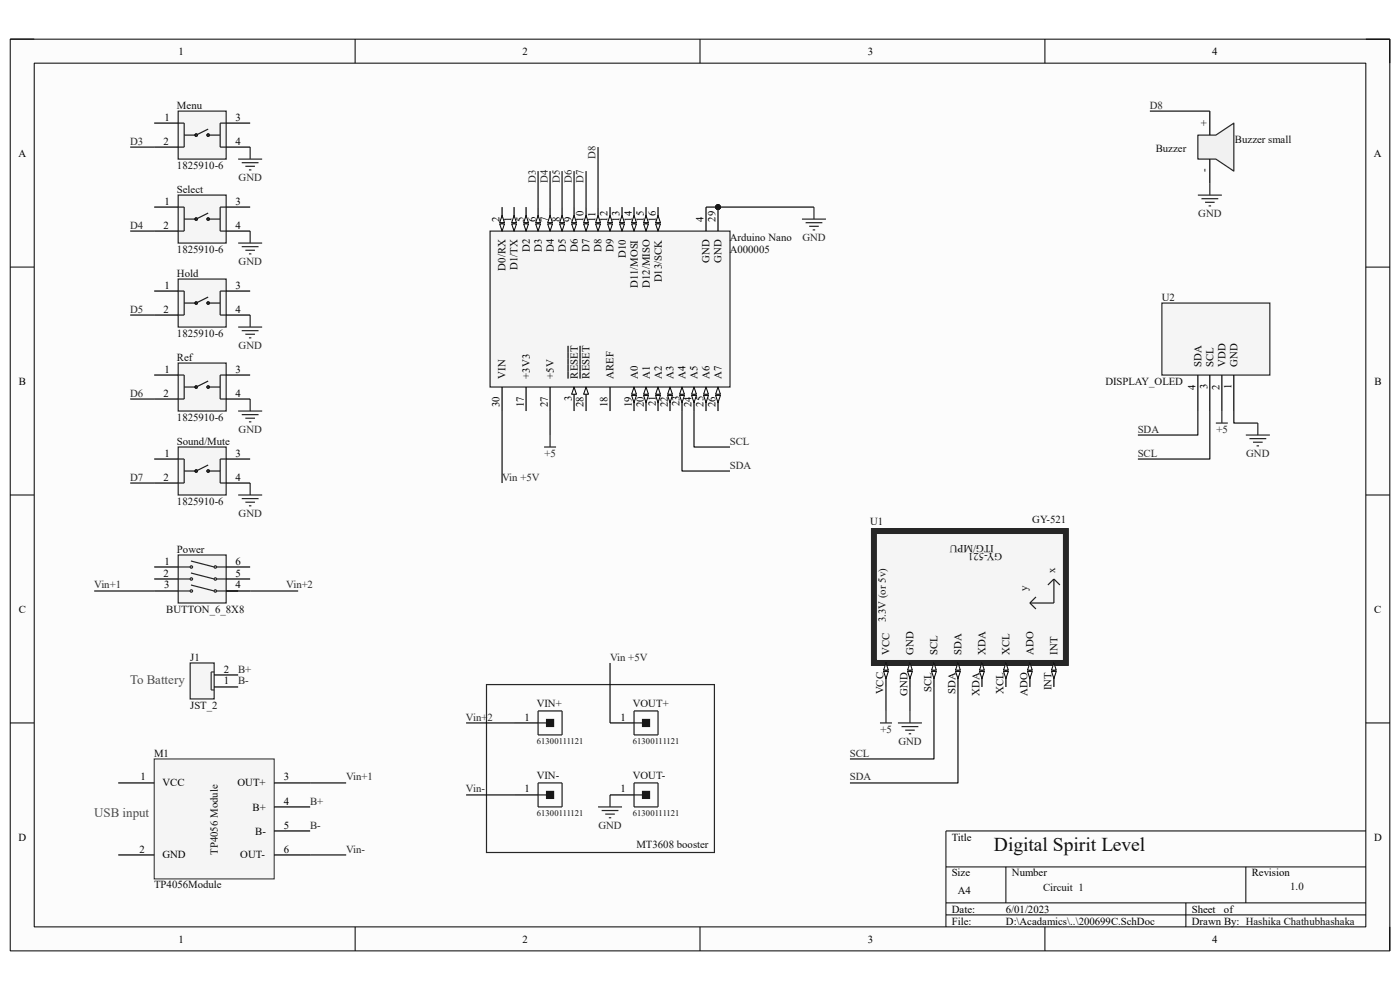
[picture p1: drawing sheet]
<svg xmlns="http://www.w3.org/2000/svg" width="297mm" height="210mm" viewBox="0 0 297 210" stroke-linecap="round" stroke-linejoin="round" font-family="sans-serif">
<path d="M2.2 8.3h292.7v193.4h-292.7z" fill-rule="evenodd" fill="#fcfcfc"/>
<path d="M2.2 8.3h292.7v193.4h-292.7z" fill="none" stroke="#000" stroke-width=".21"/>
<path d="M7.3 13.4h282.5v183.2h-282.5z" fill-rule="evenodd" fill="#fcfcfc"/>
<g fill="none" stroke="#000" stroke-width=".21">
<path d="M2.2 8.3h5.1M7.3 13.4h282.5v183.2h-282.5zM75.3 8.3v5.1M148.5 8.3v5.1M221.7 8.3v5.1M289.8 8.3h5.1v5.1M2.2 56.7h5.1M289.8 56.7h5.1M2.2 105h5.1M289.8 105h5.1M2.2 153.4h5.1M289.8 153.4h5.1"/>
<path d="M289.8 176.3h-89.1v20.3M75.3 196.6v5.1M148.5 196.6v5.1M200.7 183.9h89.1M200.7 191.5h89.1M200.7 194.1h89.1M213.4 183.9v7.6M221.7 196.6v5.1M251.6 191.5v5.1M264.3 183.9v7.6M294.9 196.6v5.1"/>
</g>
<circle cx="152.3" cy="43.9" r=".51" fill="#0e0e0e"/>
<circle cx="152.3" cy="43.9" r=".51" fill="none" stroke="#0e0e0e" stroke-width=".21"/>
<path d="M104 49h50.9v33.1h-50.9z" fill-rule="evenodd" fill="#f5f5f5"/>
<path d="M104 49h50.9v33.1h-50.9z" fill="none" stroke="#262626" stroke-width=".25"/>
<path d="M106.5 43.9v5.1M106.5 82.1v5.1M111.6 82.1v5.1" fill="none" stroke="#000" stroke-width=".25"/>
<path d="M106 47.5h1l-.5 1.5z" fill="#fbfbfb"/>
<path d="M106 47.5h1l-.5 1.5z" fill="none" stroke="#000" stroke-width=".21"/>
<path d="M106.5 45.7l.5 1.5h-1z" fill="#fbfbfb"/>
<path d="M106.5 45.7l.5 1.5h-1z" fill="none" stroke="#000" stroke-width=".21"/>
<path d="M109.1 43.9v5.1" fill="none" stroke="#000" stroke-width=".25"/>
<path d="M108.6 47.5h1l-.5 1.5z" fill="#fbfbfb"/>
<path d="M108.6 47.5h1l-.5 1.5z" fill="none" stroke="#000" stroke-width=".21"/>
<path d="M109.1 45.7l.5 1.5h-1z" fill="#fbfbfb"/>
<path d="M109.1 45.7l.5 1.5h-1z" fill="none" stroke="#000" stroke-width=".21"/>
<path d="M111.6 43.9v5.1" fill="none" stroke="#000" stroke-width=".25"/>
<path d="M111.1 47.5h1l-.5 1.5z" fill="#fbfbfb"/>
<path d="M111.1 47.5h1l-.5 1.5z" fill="none" stroke="#000" stroke-width=".21"/>
<path d="M111.6 45.7l.5 1.5h-1z" fill="#fbfbfb"/>
<path d="M111.6 45.7l.5 1.5h-1z" fill="none" stroke="#000" stroke-width=".21"/>
<path d="M114.2 43.9v5.1" fill="none" stroke="#000" stroke-width=".25"/>
<path d="M113.6 47.5h1.1l-.5 1.5z" fill="#fbfbfb"/>
<path d="M113.6 47.5h1.1l-.5 1.5z" fill="none" stroke="#000" stroke-width=".21"/>
<path d="M114.2 45.7l.5 1.5h-1.1z" fill="#fbfbfb"/>
<path d="M114.2 45.7l.5 1.5h-1.1z" fill="none" stroke="#000" stroke-width=".21"/>
<path d="M116.7 43.9v5.1" fill="none" stroke="#000" stroke-width=".25"/>
<path d="M116.2 47.5h1l-.5 1.5z" fill="#fbfbfb"/>
<path d="M116.2 47.5h1l-.5 1.5z" fill="none" stroke="#000" stroke-width=".21"/>
<path d="M116.7 45.7l.5 1.5h-1z" fill="#fbfbfb"/>
<path d="M116.7 45.7l.5 1.5h-1z" fill="none" stroke="#000" stroke-width=".21"/>
<path d="M119.2 43.9v5.1" fill="none" stroke="#000" stroke-width=".25"/>
<path d="M118.7 47.5h1.1l-.6 1.5z" fill="#fbfbfb"/>
<path d="M118.7 47.5h1.1l-.6 1.5z" fill="none" stroke="#000" stroke-width=".21"/>
<path d="M119.2 45.7l.6 1.5h-1.1z" fill="#fbfbfb"/>
<path d="M119.2 45.7l.6 1.5h-1.1z" fill="none" stroke="#000" stroke-width=".21"/>
<path d="M121.8 43.9v5.1" fill="none" stroke="#000" stroke-width=".25"/>
<path d="M121.3 47.5h1l-.5 1.5z" fill="#fbfbfb"/>
<path d="M121.3 47.5h1l-.5 1.5z" fill="none" stroke="#000" stroke-width=".21"/>
<path d="M121.8 45.7l.5 1.5h-1z" fill="#fbfbfb"/>
<path d="M121.8 45.7l.5 1.5h-1z" fill="none" stroke="#000" stroke-width=".21"/>
<path d="M124.3 43.9v5.1" fill="none" stroke="#000" stroke-width=".25"/>
<path d="M123.8 47.5h1l-.5 1.5z" fill="#fbfbfb"/>
<path d="M123.8 47.5h1l-.5 1.5z" fill="none" stroke="#000" stroke-width=".21"/>
<path d="M124.3 45.7l.5 1.5h-1z" fill="#fbfbfb"/>
<path d="M124.3 45.7l.5 1.5h-1z" fill="none" stroke="#000" stroke-width=".21"/>
<path d="M126.9 43.9v5.1" fill="none" stroke="#000" stroke-width=".25"/>
<path d="M126.4 47.5h1l-.5 1.5z" fill="#fbfbfb"/>
<path d="M126.4 47.5h1l-.5 1.5z" fill="none" stroke="#000" stroke-width=".21"/>
<path d="M126.9 45.7l.5 1.5h-1z" fill="#fbfbfb"/>
<path d="M126.9 45.7l.5 1.5h-1z" fill="none" stroke="#000" stroke-width=".21"/>
<path d="M129.4 43.9v5.1" fill="none" stroke="#000" stroke-width=".25"/>
<path d="M128.9 47.5h1l-.5 1.5z" fill="#fbfbfb"/>
<path d="M128.9 47.5h1l-.5 1.5z" fill="none" stroke="#000" stroke-width=".21"/>
<path d="M129.4 45.7l.5 1.5h-1z" fill="#fbfbfb"/>
<path d="M129.4 45.7l.5 1.5h-1z" fill="none" stroke="#000" stroke-width=".21"/>
<path d="M132 43.9v5.1" fill="none" stroke="#000" stroke-width=".25"/>
<path d="M131.5 47.5h1l-.5 1.5z" fill="#fbfbfb"/>
<path d="M131.5 47.5h1l-.5 1.5z" fill="none" stroke="#000" stroke-width=".21"/>
<path d="M132 45.7l.5 1.5h-1z" fill="#fbfbfb"/>
<path d="M132 45.7l.5 1.5h-1z" fill="none" stroke="#000" stroke-width=".21"/>
<path d="M134.5 43.9v5.1" fill="none" stroke="#000" stroke-width=".25"/>
<path d="M134 47.5h1l-.5 1.5z" fill="#fbfbfb"/>
<path d="M134 47.5h1l-.5 1.5z" fill="none" stroke="#000" stroke-width=".21"/>
<path d="M134.5 45.7l.5 1.5h-1z" fill="#fbfbfb"/>
<path d="M134.5 45.7l.5 1.5h-1z" fill="none" stroke="#000" stroke-width=".21"/>
<path d="M137.1 43.9v5.1" fill="none" stroke="#000" stroke-width=".25"/>
<path d="M136.5 47.5h1.1l-.5 1.5z" fill="#fbfbfb"/>
<path d="M136.5 47.5h1.1l-.5 1.5z" fill="none" stroke="#000" stroke-width=".21"/>
<path d="M137.1 45.7l.5 1.5h-1.1z" fill="#fbfbfb"/>
<path d="M137.1 45.7l.5 1.5h-1.1z" fill="none" stroke="#000" stroke-width=".21"/>
<path d="M139.6 43.9v5.1" fill="none" stroke="#000" stroke-width=".25"/>
<path d="M139.1 47.5h1l-.5 1.5z" fill="#fbfbfb"/>
<path d="M139.1 47.5h1l-.5 1.5z" fill="none" stroke="#000" stroke-width=".21"/>
<path d="M139.6 45.7l.5 1.5h-1z" fill="#fbfbfb"/>
<path d="M139.6 45.7l.5 1.5h-1z" fill="none" stroke="#000" stroke-width=".21"/>
<path d="M149.8 43.9v5.1M152.3 43.9v5.1" fill="none" stroke="#000" stroke-width=".25"/>
<circle cx="152.3" cy="43.9" r=".51" fill="#0e0e0e"/>
<circle cx="152.3" cy="43.9" r=".51" fill="none" stroke="#0e0e0e" stroke-width=".21"/>
<path d="M116.7 82.1v5.1M121.8 82.1v5.1" fill="none" stroke="#000" stroke-width=".25"/>
<path d="M121.8 82.1l.5 1.5h-1z" fill="#fbfbfb"/>
<path d="M121.8 82.1l.5 1.5h-1z" fill="none" stroke="#000" stroke-width=".21"/>
<path d="M120.5 73.4v6.9M124.3 82.1v5.1" fill="none" stroke="#000" stroke-width=".25"/>
<path d="M124.3 82.1l.5 1.5h-1z" fill="#fbfbfb"/>
<path d="M124.3 82.1l.5 1.5h-1z" fill="none" stroke="#000" stroke-width=".21"/>
<path d="M123.1 73.4v6.9M129.4 82.1v5.1M134.5 82.1v5.1" fill="none" stroke="#000" stroke-width=".25"/>
<path d="M134.5 82.1l.5 1.5h-1z" fill="#fbfbfb"/>
<path d="M134.5 82.1l.5 1.5h-1z" fill="none" stroke="#000" stroke-width=".21"/>
<path d="M134 83.9h1l-.5 1.5z" fill="#fbfbfb"/>
<path d="M134 83.9h1l-.5 1.5z" fill="none" stroke="#000" stroke-width=".21"/>
<path d="M137.1 82.1v5.1" fill="none" stroke="#000" stroke-width=".25"/>
<path d="M137.1 82.1l.5 1.5h-1.1z" fill="#fbfbfb"/>
<path d="M137.1 82.1l.5 1.5h-1.1z" fill="none" stroke="#000" stroke-width=".21"/>
<path d="M136.5 83.9h1.1l-.5 1.5z" fill="#fbfbfb"/>
<path d="M136.5 83.9h1.1l-.5 1.5z" fill="none" stroke="#000" stroke-width=".21"/>
<path d="M139.6 82.1v5.1" fill="none" stroke="#000" stroke-width=".25"/>
<path d="M139.6 82.1l.5 1.5h-1z" fill="#fbfbfb"/>
<path d="M139.6 82.1l.5 1.5h-1z" fill="none" stroke="#000" stroke-width=".21"/>
<path d="M139.1 83.9h1l-.5 1.5z" fill="#fbfbfb"/>
<path d="M139.1 83.9h1l-.5 1.5z" fill="none" stroke="#000" stroke-width=".21"/>
<path d="M142.1 82.1v5.1" fill="none" stroke="#000" stroke-width=".25"/>
<path d="M142.1 82.1l.6 1.5h-1.1z" fill="#fbfbfb"/>
<path d="M142.1 82.1l.6 1.5h-1.1z" fill="none" stroke="#000" stroke-width=".21"/>
<path d="M141.6 83.9h1.1l-.6 1.5z" fill="#fbfbfb"/>
<path d="M141.6 83.9h1.1l-.6 1.5z" fill="none" stroke="#000" stroke-width=".21"/>
<path d="M144.7 82.1v5.1" fill="none" stroke="#000" stroke-width=".25"/>
<path d="M144.7 82.1l.5 1.5h-1z" fill="#fbfbfb"/>
<path d="M144.7 82.1l.5 1.5h-1z" fill="none" stroke="#000" stroke-width=".21"/>
<path d="M144.2 83.9h1l-.5 1.5z" fill="#fbfbfb"/>
<path d="M144.2 83.9h1l-.5 1.5z" fill="none" stroke="#000" stroke-width=".21"/>
<path d="M147.2 82.1v5.1" fill="none" stroke="#000" stroke-width=".25"/>
<path d="M147.2 82.1l.5 1.5h-1z" fill="#fbfbfb"/>
<path d="M147.2 82.1l.5 1.5h-1z" fill="none" stroke="#000" stroke-width=".21"/>
<path d="M146.7 83.9h1l-.5 1.5z" fill="#fbfbfb"/>
<path d="M146.7 83.9h1l-.5 1.5z" fill="none" stroke="#000" stroke-width=".21"/>
<path d="M149.8 82.1v5.1" fill="none" stroke="#000" stroke-width=".25"/>
<path d="M149.8 82.1l.5 1.5h-1z" fill="#fbfbfb"/>
<path d="M149.8 82.1l.5 1.5h-1z" fill="none" stroke="#000" stroke-width=".21"/>
<path d="M149.3 83.9h1l-.5 1.5z" fill="#fbfbfb"/>
<path d="M149.3 83.9h1l-.5 1.5z" fill="none" stroke="#000" stroke-width=".21"/>
<path d="M152.3 82.1v5.1" fill="none" stroke="#000" stroke-width=".25"/>
<path d="M152.3 82.1l.5 1.5h-1z" fill="#fbfbfb"/>
<path d="M152.3 82.1l.5 1.5h-1z" fill="none" stroke="#000" stroke-width=".21"/>
<path d="M151.8 83.9h1l-.5 1.5z" fill="#fbfbfb"/>
<path d="M151.8 83.9h1l-.5 1.5z" fill="none" stroke="#000" stroke-width=".21"/>
<path d="M185.4 112.6h40.7v28h-40.7z" fill-rule="evenodd" fill="#f5f5f5"/>
<path d="M185.4 112.6h40.7v28h-40.7z" fill="none" stroke="#262626" stroke-width="1.3" stroke-linecap="butt"/>
<path d="M218.5 127.9l1.3 1.3M219.8 126.6l-1.3 1.3M223.6 122.8v5.1h-5.1M223.6 122.8l-1.3 1.3M223.6 122.8l1.3 1.3" fill="none" stroke="#1c1c1c" stroke-width=".25"/>
<path d="M188 140.6v5.1" fill="none" stroke="#000" stroke-width=".25"/>
<path d="M188 140.6l.5 1.6h-1z" fill="#fbfbfb"/>
<path d="M188 140.6l.5 1.6h-1z" fill="none" stroke="#000" stroke-width=".21"/>
<path d="M187.5 142.4h1l-.5 1.6z" fill="#fbfbfb"/>
<path d="M187.5 142.4h1l-.5 1.6z" fill="none" stroke="#000" stroke-width=".21"/>
<path d="M193.1 140.6v5.1" fill="none" stroke="#000" stroke-width=".25"/>
<path d="M193.1 140.6l.5 1.6h-1.1z" fill="#fbfbfb"/>
<path d="M193.1 140.6l.5 1.6h-1.1z" fill="none" stroke="#000" stroke-width=".21"/>
<path d="M192.5 142.4h1.1l-.5 1.6z" fill="#fbfbfb"/>
<path d="M192.5 142.4h1.1l-.5 1.6z" fill="none" stroke="#000" stroke-width=".21"/>
<path d="M198.1 140.6v5.1" fill="none" stroke="#000" stroke-width=".25"/>
<path d="M198.1 140.6l.5 1.6h-1z" fill="#fbfbfb"/>
<path d="M198.1 140.6l.5 1.6h-1z" fill="none" stroke="#000" stroke-width=".21"/>
<path d="M197.6 142.4h1l-.5 1.6z" fill="#fbfbfb"/>
<path d="M197.6 142.4h1l-.5 1.6z" fill="none" stroke="#000" stroke-width=".21"/>
<path d="M203.2 140.6v5.1" fill="none" stroke="#000" stroke-width=".25"/>
<path d="M203.2 140.6l.5 1.6h-1z" fill="#fbfbfb"/>
<path d="M203.2 140.6l.5 1.6h-1z" fill="none" stroke="#000" stroke-width=".21"/>
<path d="M202.7 142.4h1l-.5 1.6z" fill="#fbfbfb"/>
<path d="M202.7 142.4h1l-.5 1.6z" fill="none" stroke="#000" stroke-width=".21"/>
<path d="M208.3 140.6v5.1" fill="none" stroke="#000" stroke-width=".25"/>
<path d="M208.3 140.6l.5 1.6h-1z" fill="#fbfbfb"/>
<path d="M208.3 140.6l.5 1.6h-1z" fill="none" stroke="#000" stroke-width=".21"/>
<path d="M207.8 142.4h1l-.5 1.6z" fill="#fbfbfb"/>
<path d="M207.8 142.4h1l-.5 1.6z" fill="none" stroke="#000" stroke-width=".21"/>
<path d="M213.4 140.6v5.1" fill="none" stroke="#000" stroke-width=".25"/>
<path d="M213.4 140.6l.5 1.6h-1z" fill="#fbfbfb"/>
<path d="M213.4 140.6l.5 1.6h-1z" fill="none" stroke="#000" stroke-width=".21"/>
<path d="M212.9 142.4h1l-.5 1.6z" fill="#fbfbfb"/>
<path d="M212.9 142.4h1l-.5 1.6z" fill="none" stroke="#000" stroke-width=".21"/>
<path d="M218.5 140.6v5.1" fill="none" stroke="#000" stroke-width=".25"/>
<path d="M218.5 140.6l.5 1.6h-1z" fill="#fbfbfb"/>
<path d="M218.5 140.6l.5 1.6h-1z" fill="none" stroke="#000" stroke-width=".21"/>
<path d="M218 142.4h1l-.5 1.6z" fill="#fbfbfb"/>
<path d="M218 142.4h1l-.5 1.6z" fill="none" stroke="#000" stroke-width=".21"/>
<path d="M223.6 140.6v5.1" fill="none" stroke="#000" stroke-width=".25"/>
<path d="M223.6 140.6l.5 1.6h-1z" fill="#fbfbfb"/>
<path d="M223.6 140.6l.5 1.6h-1z" fill="none" stroke="#000" stroke-width=".21"/>
<path d="M223.1 142.4h1l-.5 1.6z" fill="#fbfbfb"/>
<path d="M223.1 142.4h1l-.5 1.6z" fill="none" stroke="#000" stroke-width=".21"/>
<path d="M32.7 161h25.5v25.5h-25.5z" fill-rule="evenodd" fill="#f5f5f5"/>
<path d="M32.7 161h25.5v25.5h-25.5z" fill="none" stroke="#262626" stroke-width=".21"/>
<path d="M25.1 166.1h7.6M58.2 166.1h7.6M58.2 171.2h7.6M58.2 176.3h7.6M25.1 181.4h7.6M58.2 181.4h7.6" fill="none" stroke="#000" stroke-width=".25"/>
<path d="M246.5 64.3h22.9v15.3h-22.9z" fill-rule="evenodd" fill="#f5f5f5"/>
<g fill="none" stroke="#262626" stroke-width=".25">
<path d="M50.5 33.8h5.1M51.3 34.5h3.6M52.1 35.3h2M52.8 36h.5M53.1 31.2v2.6M50.5 51.6h5.1M51.3 52.3h3.6M52.1 53.1h2M52.8 53.9h.5M53.1 49v2.6M50.5 69.4h5.1M51.3 70.1h3.6"/>
<path d="M52.1 70.9h2M52.8 71.7h.5M53.1 66.8v2.6M246.5 64.3h22.9v15.3h-22.9zM50.5 87.2h5.1M51.3 88h3.6M52.1 88.7h2M52.8 89.5h.5M53.1 84.7v2.5M115.4 94.8h2.6M116.7 92.3v2.5M50.5 105h5.1"/>
<path d="M51.3 105.8h3.6M52.1 106.5h2M52.8 107.3h.5M53.1 102.5v2.5M103.2 145.2h48.4v35.6h-48.4zM186.7 153.4h2.5M188 150.8v2.6M190.5 153.4h5.1M191.3 154.1h3.5M192 154.9h2.1M192.8 155.7h.5M193.1 150.8v2.6"/>
<path d="M126.9 171.2h5.1M127.6 171.9h3.6M128.4 172.7h2M129.2 173.5h.5M129.4 168.6v2.6"/>
</g>
<path d="M254.1 79.6v7.6M256.7 79.6v7.6M259.2 79.6v7.6M261.8 79.6v7.6" fill="none" stroke="#000" stroke-width=".25"/>
<path d="M254.1 28.7h3.8l3.9-2.6v10.2l-3.9-2.5h-3.8z" fill-rule="evenodd" fill="#f0f0f0"/>
<path d="M254.1 28.7h3.8l3.9-2.6v10.2l-3.9-2.5h-3.8z" fill="none" stroke="#262626" stroke-width=".25"/>
<path d="M256.7 23.6v5.1M256.7 33.8v5M109.1 153.4h5.1" fill="none" stroke="#000" stroke-width=".25"/>
<path d="M114.2 150.8h5v5.1h-5zM114.2 153.4h1.7" fill="none" stroke="#1c1c1c" stroke-width=".25"/>
<path d="M115.9 152.6h1.6v1.5h-1.6z" fill-rule="evenodd" fill="#1c1c1c"/>
<path d="M115.9 152.6h1.6v1.5h-1.6z" fill="none" stroke="#1c1c1c" stroke-width=".21"/>
<path d="M129.4 153.4h5.1" fill="none" stroke="#000" stroke-width=".25"/>
<path d="M134.5 150.8h5.1v5.1h-5.1zM134.5 153.4h1.8" fill="none" stroke="#1c1c1c" stroke-width=".25"/>
<path d="M136.3 152.6h1.5v1.5h-1.5z" fill-rule="evenodd" fill="#1c1c1c"/>
<path d="M136.3 152.6h1.5v1.5h-1.5z" fill="none" stroke="#1c1c1c" stroke-width=".21"/>
<path d="M109.1 168.6h5.1" fill="none" stroke="#000" stroke-width=".25"/>
<path d="M114.2 166.1h5v5.1h-5zM114.2 168.6h1.7" fill="none" stroke="#1c1c1c" stroke-width=".25"/>
<path d="M115.9 167.9h1.6v1.5h-1.6z" fill-rule="evenodd" fill="#1c1c1c"/>
<path d="M115.9 167.9h1.6v1.5h-1.6z" fill="none" stroke="#1c1c1c" stroke-width=".21"/>
<path d="M129.4 168.6h5.1" fill="none" stroke="#000" stroke-width=".25"/>
<path d="M134.5 166.1h5.1v5.1h-5.1zM134.5 168.6h1.8" fill="none" stroke="#1c1c1c" stroke-width=".25"/>
<path d="M136.3 167.9h1.5v1.5h-1.5z" fill-rule="evenodd" fill="#1c1c1c"/>
<path d="M136.3 167.9h1.5v1.5h-1.5z" fill="none" stroke="#1c1c1c" stroke-width=".21"/>
<path d="M37.8 23.6h10.2v10.2h-10.2z" fill-rule="evenodd" fill="#f5f5f5"/>
<path d="M37.8 23.6h10.2v10.2h-10.2z" fill="none" stroke="#262626" stroke-width=".25"/>
<g fill="none" stroke="#1c1c1c" stroke-width=".25">
<path d="M37.8 26.1h1.3v5.1h-1.3M44.2 27.4l-2.6 1.3h-2.5M44.2 28.7h2.5M48 26.1h-1.3v5.1h1.3"/>
<circle cx="41.6" cy="28.7" r=".25"/>
<circle cx="44.2" cy="28.7" r=".25"/>
</g>
<path d="M32.7 26.1h5.1M32.7 31.2h5.1M48 26.1h5.1M48 31.2h5.1" fill="none" stroke="#000" stroke-width=".25"/>
<path d="M37.8 41.4h10.2v10.2h-10.2z" fill-rule="evenodd" fill="#f5f5f5"/>
<path d="M37.8 41.4h10.2v10.2h-10.2z" fill="none" stroke="#262626" stroke-width=".25"/>
<g fill="none" stroke="#1c1c1c" stroke-width=".25">
<path d="M37.8 43.9h1.3v5.1h-1.3M44.2 45.2l-2.6 1.3h-2.5M44.2 46.5h2.5M48 43.9h-1.3v5.1h1.3"/>
<circle cx="41.6" cy="46.5" r=".25"/>
<circle cx="44.2" cy="46.5" r=".25"/>
</g>
<path d="M32.7 43.9h5.1M32.7 49h5.1M48 43.9h5.1M48 49h5.1" fill="none" stroke="#000" stroke-width=".25"/>
<path d="M37.8 59.2h10.2v10.2h-10.2z" fill-rule="evenodd" fill="#f5f5f5"/>
<path d="M37.8 59.2h10.2v10.2h-10.2z" fill="none" stroke="#262626" stroke-width=".25"/>
<g fill="none" stroke="#1c1c1c" stroke-width=".25">
<path d="M37.8 61.7h1.3v5.1h-1.3M44.2 63l-2.6 1.3h-2.5M44.2 64.3h2.5M48 61.7h-1.3v5.1h1.3"/>
<circle cx="41.6" cy="64.3" r=".25"/>
<circle cx="44.2" cy="64.3" r=".25"/>
</g>
<path d="M32.7 61.7h5.1M32.7 66.8h5.1M48 61.7h5.1M48 66.8h5.1" fill="none" stroke="#000" stroke-width=".25"/>
<path d="M37.8 77h10.2v10.2h-10.2z" fill-rule="evenodd" fill="#f5f5f5"/>
<path d="M37.8 77h10.2v10.2h-10.2z" fill="none" stroke="#262626" stroke-width=".25"/>
<g fill="none" stroke="#1c1c1c" stroke-width=".25">
<path d="M37.8 79.6h1.3v5h-1.3M48 79.6h-1.3v5h1.3M44.2 80.8l-2.6 1.3h-2.5M44.2 82.1h2.5"/>
<circle cx="41.6" cy="82.1" r=".25"/>
<circle cx="44.2" cy="82.1" r=".25"/>
</g>
<path d="M32.7 79.6h5.1M48 79.6h5.1M32.7 84.6h5.1M48 84.6h5.1" fill="none" stroke="#000" stroke-width=".25"/>
<path d="M37.8 94.8h10.2v10.2h-10.2z" fill-rule="evenodd" fill="#f5f5f5"/>
<path d="M37.8 94.8h10.2v10.2h-10.2z" fill="none" stroke="#262626" stroke-width=".25"/>
<g fill="none" stroke="#1c1c1c" stroke-width=".25">
<path d="M37.8 97.4h1.3v5.1h-1.3M44.2 98.6l-2.6 1.3h-2.5M44.2 99.9h2.5M48 97.4h-1.3v5.1h1.3"/>
<circle cx="41.6" cy="99.9" r=".25"/>
<circle cx="44.2" cy="99.9" r=".25"/>
</g>
<path d="M32.7 97.4h5.1M48 97.4h5.1M32.7 102.5h5.1M48 102.5h5.1" fill="none" stroke="#000" stroke-width=".25"/>
<path d="M37.8 117.7h10.2v10.2h-10.2z" fill-rule="evenodd" fill="#f5f5f5"/>
<g fill="none" stroke="#262626" stroke-width=".25">
<path d="M37.8 117.7h10.2v10.2h-10.2zM40.5 119l4.9 1.3M37.8 120.3h2.5M37.8 122.8h2.5M37.8 125.4h2.5M40.5 121.6l4.9 1.2M40.5 124.1l4.9 1.3M45.9 120.3h2.1M45.9 122.8h2.1M45.9 125.4h2.1"/>
<circle cx="40.6" cy="122.8" r=".25"/>
<circle cx="40.6" cy="125.4" r=".25"/>
<circle cx="40.6" cy="120.3" r=".25"/>
<circle cx="45.7" cy="122.8" r=".25"/>
<circle cx="45.7" cy="125.4" r=".25"/>
<circle cx="45.7" cy="120.3" r=".25"/>
</g>
<path d="M32.7 120.3h5.1M32.7 122.8h5.1M32.7 125.4h5.1M48 120.3h5.1M48 122.8h5.1M48 125.4h5.1" fill="none" stroke="#000" stroke-width=".25"/>
<path d="M40.3 140.6h5.1v7.7h-5.1z" fill-rule="evenodd" fill="#f5f5f5"/>
<g fill="none" stroke="#262626" stroke-width=".25">
<path d="M256.7 38.8v2.6M170.1 46.5h5.1M170.9 47.2h3.6M171.7 48h2M172.4 48.8h.5M172.7 43.9v2.6M254.1 41.4h5.1M254.9 42.2h3.6M255.7 42.9h2M256.4 43.7h.5M257.9 89.7h2.6M259.2 87.2v2.5"/>
<path d="M264.3 92.3h5.1M265.1 93h3.5M265.8 93.8h2.1M266.6 94.6h.5M266.8 89.7v2.6M40.3 140.6h5.1v7.7h-5.1z"/>
</g>
<path d="M45.4 145.7h5.1M45.4 143.2h5.1" fill="none" stroke="#000" stroke-width=".25"/>
<path d="M45.4 142.5h-.6v3.9h.6" fill="none" stroke="#2e2e2e" stroke-width=".25"/>
<g fill="none" stroke="#0e0e0e" stroke-width=".25">
<path d="M27.6 31.2h5.1M27.6 49h5.1M149.8 43.9h22.9M27.6 66.8h5.1M27.6 84.6h5.1M144.7 87.2v12.7h10.2M147.2 87.2v7.6h7.7M27.6 102.5h5.1M20 125.4h12.7M53.1 125.4h10.2M98.9 153.4h10.2M188 145.7v5.1"/>
<path d="M65.8 166.1h7.6M98.9 168.6h10.2M65.8 181.4h7.6"/>
</g>
<circle cx="152.3" cy="43.9" r=".51" fill="#0e0e0e"/>
<circle cx="152.3" cy="43.9" r=".51" fill="none" stroke="#0e0e0e" stroke-width=".21"/>
<g fill="none" stroke="#0e0e0e" stroke-width=".25">
<path d="M114.2 36.3v7.6M116.7 36.3v7.6M119.2 36.3v7.6M121.8 36.3v7.6M124.3 36.3v7.6M126.9 31.2v12.7M243.9 23.6h12.8M106.5 87.2v15.3M116.7 87.2v5.1M254.1 87.2v5.1h-12.7M256.7 87.2v10.2h-15.3M261.8 87.2v2.5h5"/>
<path d="M129.4 140.6v12.8M193.1 145.7v5.1M198.1 145.7v15.3h-17.8M203.2 145.7v20.4h-22.9"/>
</g>
<text font-size="4.1" fill="#0e0e0e" x="210.9" y="180.5">Digital Spirit Level</text>
<g font-size="2.8" fill="#4c4c4c">
<text x="27.6" y="145.1">To Battery</text>
<text x="20" y="173.4">USB input</text>
</g>
<g font-size="2.3">
<text x="37.9" y="11.6">1</text>
<text x="110.9" y="11.6">2</text>
<text x="184.1" y="11.6">3</text>
<text x="257.2" y="11.6">4</text>
<text x="34.9" y="25.6">1</text>
<text x="50" y="25.6">3</text>
<text x="256.2" y="26.6" transform="rotate(-90 256.2 26.6)">+</text>
<text x="3.9" y="33.2">A</text>
<text x="34.7" y="30.7">2</text>
<text x="50" y="30.7">4</text>
<text x="291.5" y="33.2">A</text>
<text x="256.2" y="36.4" transform="rotate(-90 256.2 36.4)">-</text>
<text x="34.9" y="43.4">1</text>
<text x="50" y="43.4">3</text>
<text x="106" y="47" transform="rotate(-90 106 47)">2</text>
<text x="108.5" y="47" transform="rotate(-90 108.5 47)">1</text>
<text x="111.1" y="47" transform="rotate(-90 111.1 47)">5</text>
<text x="113.7" y="47" transform="rotate(-90 113.7 47)">6</text>
<text x="116.2" y="47" transform="rotate(-90 116.2 47)">7</text>
<text x="118.7" y="47" transform="rotate(-90 118.7 47)">8</text>
<text x="121.3" y="47" transform="rotate(-90 121.3 47)">9</text>
<text x="123.8" y="47" transform="rotate(-90 123.8 47)">10</text>
<text x="126.4" y="47" transform="rotate(-90 126.4 47)">11</text>
<text x="128.9" y="47" transform="rotate(-90 128.9 47)">12</text>
<text x="131.4" y="47" transform="rotate(-90 131.4 47)">13</text>
<text x="134" y="47" transform="rotate(-90 134 47)">14</text>
<text x="136.6" y="47" transform="rotate(-90 136.6 47)">15</text>
<text x="139.1" y="47" transform="rotate(-90 139.1 47)">16</text>
<text x="149.3" y="47" transform="rotate(-90 149.3 47)">4</text>
<text x="151.8" y="47" transform="rotate(-90 151.8 47)">29</text>
<text x="34.7" y="48.5">2</text>
<text x="50" y="48.5">4</text>
<text x="112.4" y="53.5" transform="rotate(-90 112.4 53.5)">D2</text>
<text x="114.9" y="53.4" transform="rotate(-90 114.9 53.4)">D3</text>
<text x="117.5" y="53.5" transform="rotate(-90 117.5 53.5)">D4</text>
<text x="120" y="53.5" transform="rotate(-90 120 53.5)">D5</text>
<text x="122.6" y="53.5" transform="rotate(-90 122.6 53.5)">D6</text>
<text x="125.1" y="53.5" transform="rotate(-90 125.1 53.5)">D7</text>
<text x="127.6" y="53.5" transform="rotate(-90 127.6 53.5)">D8</text>
<text x="130.2" y="53.5" transform="rotate(-90 130.2 53.5)">D9</text>
<text x="107.3" y="57.4" transform="rotate(-90 107.3 57.4)">D0/RX</text>
<text x="109.8" y="57.3" transform="rotate(-90 109.8 57.3)">D1/TX</text>
<text x="132.8" y="54.7" transform="rotate(-90 132.8 54.7)">D10</text>
<text x="140.4" y="59.9" transform="rotate(-90 140.4 59.9)">D13/SCK</text>
<text x="150.5" y="55.7" transform="rotate(-90 150.5 55.7)">GND</text>
<text x="153.1" y="55.7" transform="rotate(-90 153.1 55.7)">GND</text>
<text x="34.9" y="61.3">1</text>
<text x="50" y="61.3">3</text>
<text x="135.3" y="61.1" transform="rotate(-90 135.3 61.1)">D11/MOSI</text>
<text x="137.8" y="61" transform="rotate(-90 137.8 61)">D12/MISO</text>
<text x="34.7" y="66.3">2</text>
<text x="50" y="66.3">4</text>
<text x="254.9" y="77.8" transform="rotate(-90 254.9 77.8)">SDA</text>
<text x="257.4" y="77.8" transform="rotate(-90 257.4 77.8)">SCL</text>
<text x="260" y="77.8" transform="rotate(-90 260 77.8)">VDD</text>
<text x="262.5" y="77.8" transform="rotate(-90 262.5 77.8)">GND</text>
<text x="4" y="81.6">B</text>
<text x="34.9" y="79">1</text>
<text x="50" y="79">3</text>
<text x="107.3" y="80.3" transform="rotate(-90 107.3 80.3)">VIN</text>
<text x="112.4" y="80.3" transform="rotate(-90 112.4 80.3)">+3V3</text>
<text x="117.5" y="80.3" transform="rotate(-90 117.5 80.3)">+5V</text>
<text x="122.6" y="80.3" transform="rotate(-90 122.6 80.3)">RESET</text>
<text x="125.1" y="80.3" transform="rotate(-90 125.1 80.3)">RESET</text>
<text x="130.2" y="80.3" transform="rotate(-90 130.2 80.3)">AREF</text>
<text x="135.3" y="80.3" transform="rotate(-90 135.3 80.3)">A0</text>
<text x="137.8" y="80.3" transform="rotate(-90 137.8 80.3)">A1</text>
<text x="140.4" y="80.3" transform="rotate(-90 140.4 80.3)">A2</text>
<text x="142.9" y="80.3" transform="rotate(-90 142.9 80.3)">A3</text>
<text x="145.5" y="80.3" transform="rotate(-90 145.5 80.3)">A4</text>
<text x="148" y="80.3" transform="rotate(-90 148 80.3)">A5</text>
<text x="150.5" y="80.3" transform="rotate(-90 150.5 80.3)">A6</text>
<text x="153.1" y="80.3" transform="rotate(-90 153.1 80.3)">A7</text>
<text x="253.6" y="82.7" transform="rotate(-90 253.6 82.7)">4</text>
<text x="256.2" y="82.5" transform="rotate(-90 256.2 82.5)">3</text>
<text x="258.7" y="82.6" transform="rotate(-90 258.7 82.6)">2</text>
<text x="261.2" y="82.5" transform="rotate(-90 261.2 82.5)">1</text>
<text x="291.6" y="81.6">B</text>
<text x="34.7" y="84.2">2</text>
<text x="50" y="84.2">4</text>
<text x="106" y="86.4" transform="rotate(-90 106 86.4)">30</text>
<text x="111.1" y="86.3" transform="rotate(-90 111.1 86.3)">17</text>
<text x="116.2" y="86.3" transform="rotate(-90 116.2 86.3)">27</text>
<text x="121.3" y="85.1" transform="rotate(-90 121.3 85.1)">3</text>
<text x="123.8" y="86.3" transform="rotate(-90 123.8 86.3)">28</text>
<text x="128.9" y="86.3" transform="rotate(-90 128.9 86.3)">18</text>
<text x="134" y="86.3" transform="rotate(-90 134 86.3)">19</text>
<text x="136.6" y="86.4" transform="rotate(-90 136.6 86.4)">20</text>
<text x="139.1" y="86.1" transform="rotate(-90 139.1 86.1)">21</text>
<text x="141.6" y="86.4" transform="rotate(-90 141.6 86.4)">22</text>
<text x="144.2" y="86.2" transform="rotate(-90 144.2 86.2)">23</text>
<text x="146.7" y="86.4" transform="rotate(-90 146.7 86.4)">24</text>
<text x="149.3" y="86.3" transform="rotate(-90 149.3 86.3)">25</text>
<text x="151.8" y="86.4" transform="rotate(-90 151.8 86.4)">26</text>
<text x="34.7" y="101.9">2</text>
<text x="34.9" y="96.9">1</text>
<text x="50" y="96.9">3</text>
<text x="50" y="101.9">4</text>
<text x="34.9" y="119.8">1</text>
<text x="50" y="119.8">6</text>
<text x="34.7" y="122.3">2</text>
<text x="34.8" y="124.8">3</text>
<text x="50" y="124.8">4</text>
<text x="50" y="122.3">5</text>
<text x="4" y="130">C</text>
<text x="291.5" y="130">C</text>
<text x="47.5" y="142.7">2</text>
<text x="188.7" y="138.9" transform="rotate(-90 188.7 138.9)">VCC</text>
<text x="193.8" y="138.9" transform="rotate(-90 193.8 138.9)">GND</text>
<text x="198.9" y="138.9" transform="rotate(-90 198.9 138.9)">SCL</text>
<text x="204" y="138.9" transform="rotate(-90 204 138.9)">SDA</text>
<text x="209.1" y="138.9" transform="rotate(-90 209.1 138.9)">XDA</text>
<text x="214.2" y="138.9" transform="rotate(-90 214.2 138.9)">XCL</text>
<text x="219.3" y="138.9" transform="rotate(-90 219.3 138.9)">ADO</text>
<text x="224.4" y="138.9" transform="rotate(-90 224.4 138.9)">INT</text>
<text x="47.5" y="145.2">1</text>
<text x="187.5" y="147.3" transform="rotate(-90 187.5 147.3)">VCC</text>
<text x="192.5" y="147.6" transform="rotate(-90 192.5 147.6)">GND</text>
<text x="197.7" y="146.9" transform="rotate(-90 197.7 146.9)">SCL</text>
<text x="202.7" y="147.2" transform="rotate(-90 202.7 147.2)">SDA</text>
<text x="207.8" y="147.6" transform="rotate(-90 207.8 147.6)">XDA</text>
<text x="212.9" y="147.2" transform="rotate(-90 212.9 147.2)">XCL</text>
<text x="218" y="147.6" transform="rotate(-90 218 147.6)">ADO</text>
<text x="223.1" y="146.4" transform="rotate(-90 223.1 146.4)">INT</text>
<text x="111.3" y="152.9">1</text>
<text x="131.6" y="152.9">1</text>
<text x="29.8" y="165.6">1</text>
<text x="34.5" y="166.8">VCC</text>
<text x="50.4" y="166.8">OUT+</text>
<text x="60.2" y="165.6">3</text>
<text x="53.6" y="172">B+</text>
<text x="60.2" y="170.7">4</text>
<text x="111.3" y="168.1">1</text>
<text x="131.6" y="168.1">1</text>
<text x="3.9" y="178.3">D</text>
<text x="54.1" y="177">B-</text>
<text x="60.2" y="175.8">5</text>
<text x="201.9" y="178.3">Title</text>
<text x="291.5" y="178.3">D</text>
<text x="29.6" y="180.8">2</text>
<text x="34.5" y="182.1">GND</text>
<text x="51" y="182.1">OUT-</text>
<text x="60.2" y="180.8">6</text>
<text x="201.9" y="185.9">Size</text>
<text x="214.7" y="185.9">Number</text>
<text x="265.5" y="185.9">Revision</text>
<text x="203.2" y="189.7">A4</text>
<text x="201.9" y="193.6">Date:</text>
<text x="201.9" y="196.1">File:</text>
<text x="213.4" y="193.6">6/01/2023</text>
<text x="213.4" y="196.1">D:\Acadamics\..\200699C.SchDoc</text>
<text x="252.9" y="196.1">Drawn By: Hashika Chathubhashaka</text>
<text x="252.9" y="193.6">Sheet</text>
<text x="259.7" y="193.6">of</text>
<text x="37.9" y="199.9">1</text>
<text x="110.9" y="199.9">2</text>
<text x="184.1" y="199.9">3</text>
<text x="257.2" y="199.9">4</text>
</g>
<g font-size="2.3" fill="#0e0e0e">
<text x="37.5" y="23.1">Menu</text>
<text x="37.5" y="35.8">1825910-6</text>
<text x="245.2" y="32.2">Buzzer</text>
<text x="262" y="30.4">Buzzer small</text>
<text x="37.5" y="40.9">Select</text>
<text x="37.5" y="53.6">1825910-6</text>
<text x="154.9" y="51.1">Arduino Nano</text>
<text x="154.9" y="53.6">A000005</text>
<text x="37.5" y="58.7">Hold</text>
<text x="246.5" y="63.8">U2</text>
<text x="37.5" y="71.4">1825910-6</text>
<text x="37.5" y="76.5">Ref</text>
<text x="234.5" y="81.6">DISPLAY_OLED</text>
<text x="37.5" y="89.2">1825910-6</text>
<text x="37.5" y="94.3">Sound/Mute</text>
<text x="37.5" y="107.1">1825910-6</text>
<text x="184.6" y="111.4">U1</text>
<text x="219" y="110.9">GY-521</text>
<text x="37.5" y="117.2">Power</text>
<text x="210.9" y="115.7" transform="rotate(-180 210.9 115.7)">ITG/MPU</text>
<text x="212.6" y="117.2" transform="rotate(-180 212.6 117.2)">GY-521</text>
<text x="218" y="125.3" transform="rotate(-90 218 125.3)">y</text>
<text x="223.9" y="121.5" transform="rotate(-90 223.9 121.5)">x</text>
<text x="35.3" y="130">BUTTON_6_8X8</text>
<text x="188" y="132" transform="rotate(-90 188 132)">3.3V (or 5v)</text>
<text x="40.3" y="140.1">J1</text>
<text x="40.3" y="150.3">JST_2</text>
<text x="113.9" y="150.1">VIN+</text>
<text x="134.2" y="150.1">VOUT+</text>
<text x="32.7" y="160.5">M1</text>
<text x="113.9" y="165.3">VIN-</text>
<text x="134.2" y="165.3">VOUT-</text>
<text x="135" y="179.8">MT3608 booster</text>
<text x="46.2" y="181.4" transform="rotate(-90 46.2 181.4)">TP4056 Module</text>
<text x="32.7" y="188.5">TP4056Module</text>
<text x="221.3" y="189">Circuit 1</text>
<text x="273.7" y="188.7">1.0</text>
</g>
<g font-size="2.3" fill="#262626">
<text x="243.9" y="23.1">D8</text>
<text x="27.6" y="30.7">D3</text>
<text x="126.4" y="33.7" transform="rotate(-90 126.4 33.7)">D8</text>
<text x="50.6" y="38.3">GND</text>
<text x="113.7" y="38.8" transform="rotate(-90 113.7 38.8)">D3</text>
<text x="116.2" y="38.8" transform="rotate(-90 116.2 38.8)">D4</text>
<text x="118.7" y="38.8" transform="rotate(-90 118.7 38.8)">D5</text>
<text x="121.3" y="38.8" transform="rotate(-90 121.3 38.8)">D6</text>
<text x="123.8" y="38.8" transform="rotate(-90 123.8 38.8)">D7</text>
<text x="254.2" y="46">GND</text>
<text x="27.6" y="48.5">D4</text>
<text x="170.2" y="51.1">GND</text>
<text x="50.6" y="56.1">GND</text>
<text x="27.6" y="66.3">D5</text>
<text x="50.6" y="74">GND</text>
<text x="27.6" y="84.2">D6</text>
<text x="50.6" y="91.8">GND</text>
<text x="154.9" y="94.3">SCL</text>
<text x="241.4" y="91.8">SDA</text>
<text x="258.1" y="91.8">+5</text>
<text x="27.6" y="101.9">D7</text>
<text x="106.5" y="101.9">Vin +5V</text>
<text x="115.5" y="96.9">+5</text>
<text x="154.9" y="99.4">SDA</text>
<text x="241.4" y="96.9">SCL</text>
<text x="264.4" y="96.9">GND</text>
<text x="50.6" y="109.6">GND</text>
<text x="20" y="124.8">Vin+1</text>
<text x="60.7" y="124.8">Vin+2</text>
<text x="50.5" y="142.7">B+</text>
<text x="129.4" y="140.1">Vin +5V</text>
<text x="50.5" y="145.2">B-</text>
<text x="98.8" y="152.9">Vin+2</text>
<text x="186.8" y="155.4">+5</text>
<text x="180.3" y="160.5">SCL</text>
<text x="190.6" y="157.9">GND</text>
<text x="73.4" y="165.6">Vin+1</text>
<text x="180.3" y="165.6">SDA</text>
<text x="65.8" y="170.7">B+</text>
<text x="98.8" y="168.1">Vin-</text>
<text x="65.8" y="175.8">B-</text>
<text x="127" y="175.8">GND</text>
<text x="73.4" y="180.8">Vin-</text>
</g>
<g font-size="1.8" fill="#0e0e0e">
<text x="113.9" y="157.8">61300111121</text>
<text x="134.2" y="157.8">61300111121</text>
<text x="113.9" y="173.1">61300111121</text>
<text x="134.2" y="173.1">61300111121</text>
</g>
</svg>
